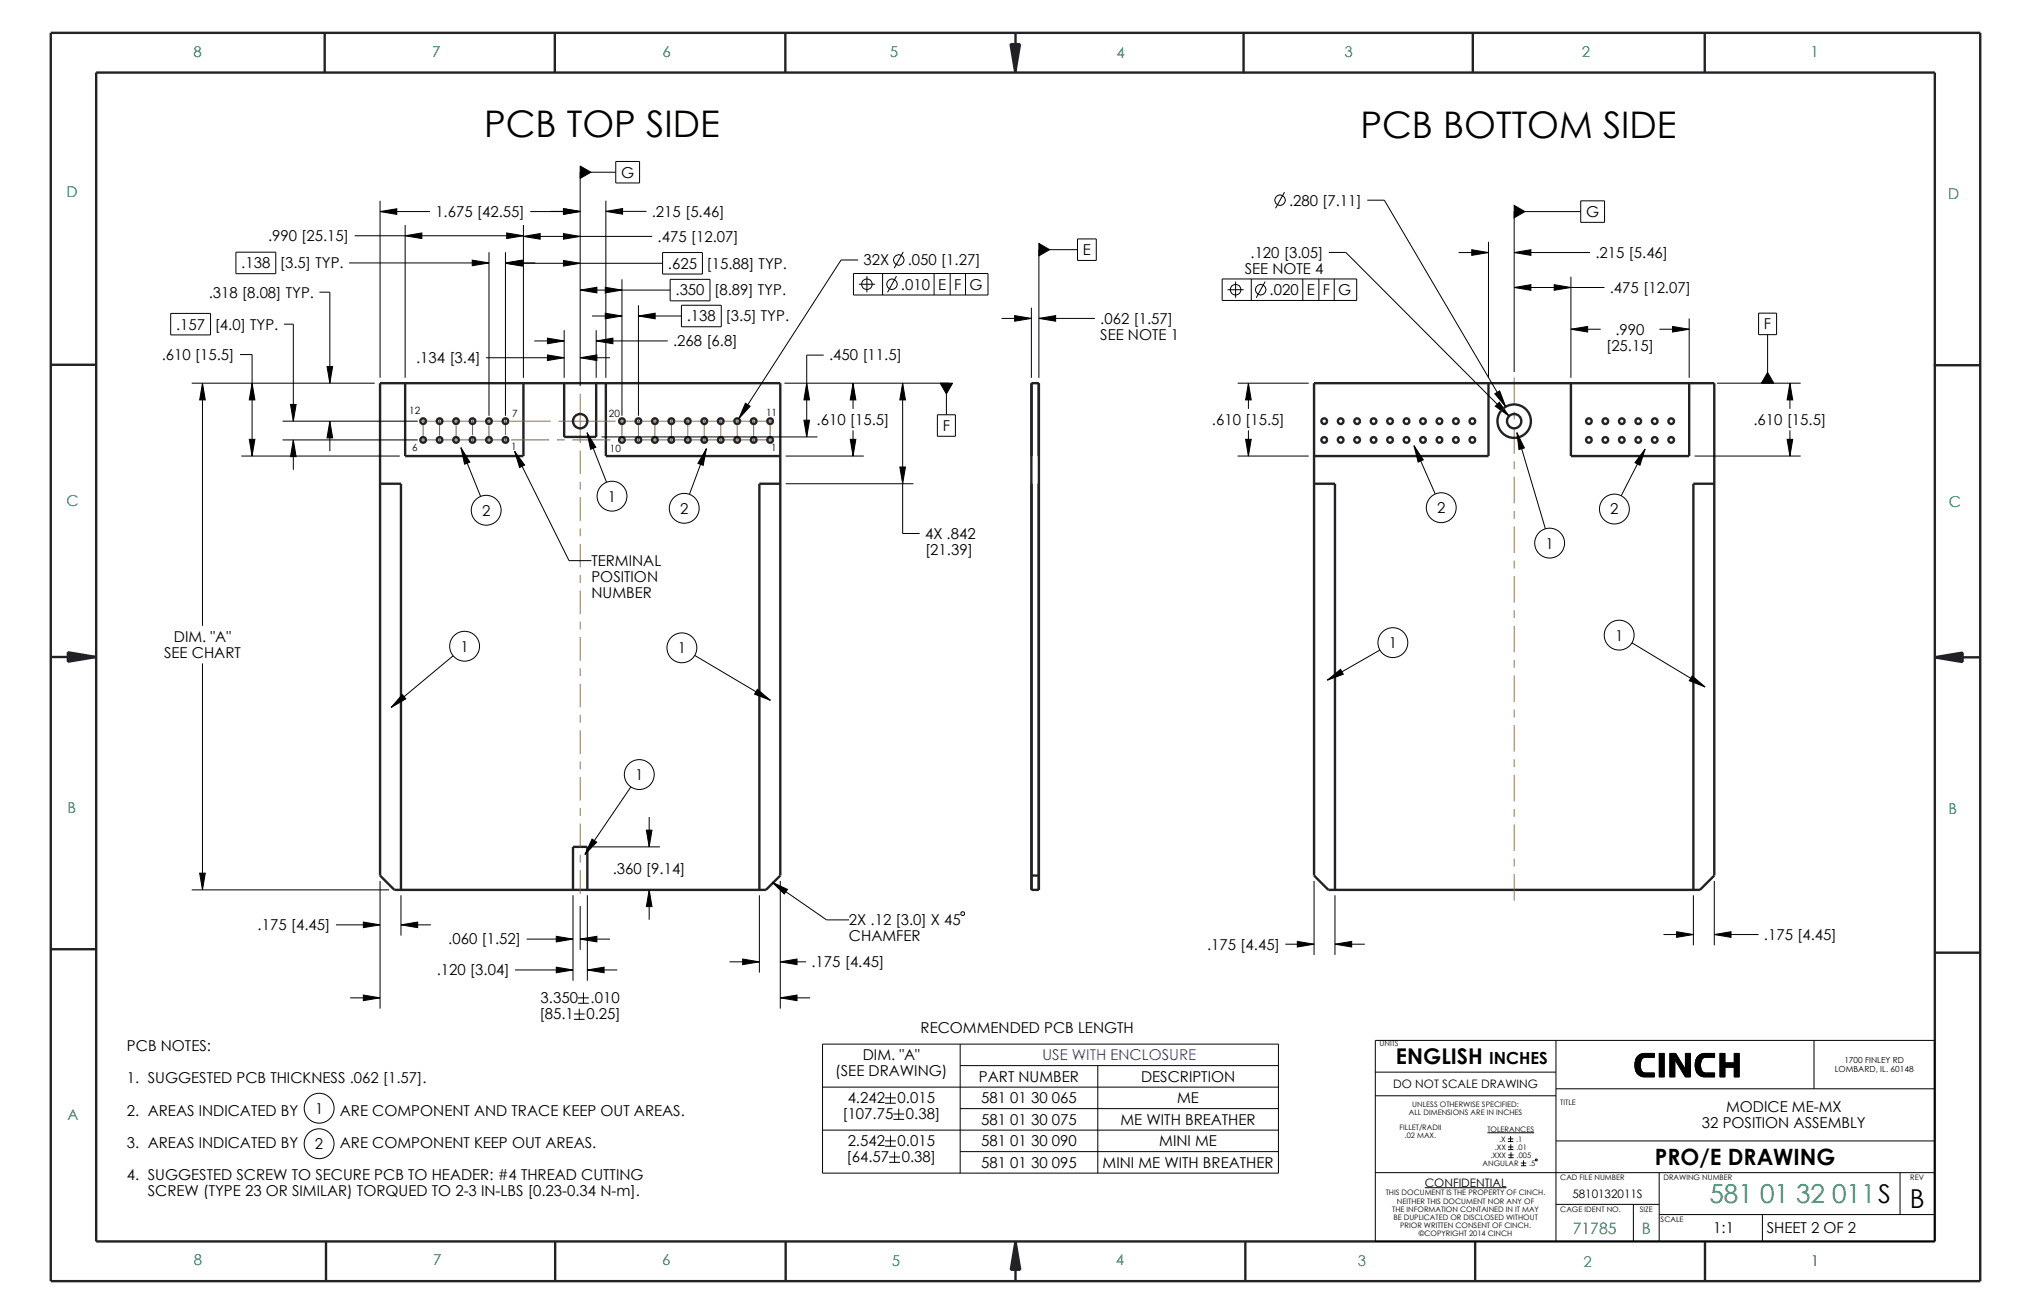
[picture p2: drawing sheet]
<svg xmlns="http://www.w3.org/2000/svg" width="432mm" height="279mm" viewBox="0 0 432 279" stroke-linecap="round" stroke-linejoin="round" font-family="sans-serif">
<path d="M214.8 9.4h2.1l-1.1 6z" fill="#222226"/>
<path d="M214.8 9.4h2.1l-1.1 6z" fill="none" stroke="#222226" stroke-width=".21"/>
<path d="M411.2 139.8l6.1-1v2z" fill="#222226"/>
<path d="M411.2 139.8l6.1-1v2z" fill="none" stroke="#222226" stroke-width=".21"/>
<path d="M215.9 264l1 6h-2z" fill="#222226"/>
<path d="M215.9 264l1 6h-2z" fill="none" stroke="#222226" stroke-width=".21"/>
<path d="M14.4 138.7l6 1-6 1z" fill="#222226"/>
<path d="M14.4 138.7l6 1-6 1z" fill="none" stroke="#222226" stroke-width=".21"/>
<g fill="none" stroke="#222226" stroke-width=".51">
<path d="M10.8 7h410.2v265.4h-410.2zM20.4 15.4h391v248.6h-391zM69 7.1v8.4M118 7.1v8.4M167 6.9v8.4M214.8 9.4h2.1l-1.1 6zM215.9 7v8.4M264.4 7.2v8.4M313.1 6.9v8.4M362.4 6.9v8.4M10.8 77.6h9.6M411.1 77.7h9.7"/>
<path d="M80.8 81.5h85.1v104.7l-3.1 3h-79l-3-3zM86.1 81.5v15.5h25.2v-15.5M119.9 81.5v11.4h6.9v-11.4M128.8 81.5v15.5h37.1M219.3 81.5h1.6v107.7h-1.6zM219.3 97h.1M220.8 81.5l.1 15.5M279.4 81.5h85.1v104.7l-3.1 3h-79l-3-3zM316.5 81.5v15.5h-37.1M334 81.5v15.5h25.1v-15.5M80.8 102.9h4.4v86.3M165.9 102.9h-4.5v86.3"/>
<path d="M219.3 102.9h.1M220.9 102.9l-.1 86.3M279.4 102.9h4.4v86.3M364.5 102.9h-4.5v86.3M10.8 139.7h9.6M14.4 138.7l6 1-6 1zM411.2 139.8l6.1-1v2zM411.2 139.8h9.7M121.8 189.2v-9.1h3.1v9.1M219.3 186.2h1.5M10.8 201.8h9.6M411.4 202.6h9.6"/>
<path d="M69.3 264v8.4M118 264v8.4M167 264v8.4M215.9 264l1 6h-2zM215.9 264v8.4M264.8 264v8.4M313.6 264v8.4M362.5 264v8.4"/>
<circle cx="90" cy="89.6" r=".6"/>
<circle cx="90" cy="93.5" r=".6"/>
<circle cx="93.5" cy="89.6" r=".6"/>
<circle cx="93.5" cy="93.5" r=".6"/>
<circle cx="97" cy="89.6" r=".6"/>
<circle cx="97" cy="93.5" r=".6"/>
<circle cx="100.5" cy="89.6" r=".6"/>
<circle cx="100.5" cy="93.5" r=".6"/>
<circle cx="104" cy="89.6" r=".6"/>
<circle cx="104" cy="93.5" r=".6"/>
<circle cx="107.5" cy="89.6" r=".6"/>
<circle cx="107.5" cy="93.5" r=".6"/>
<circle cx="123.3" cy="89.6" r="1.52"/>
<circle cx="132.2" cy="89.6" r=".6"/>
<circle cx="132.2" cy="93.5" r=".6"/>
<circle cx="135.7" cy="89.6" r=".6"/>
<circle cx="135.7" cy="93.5" r=".6"/>
<circle cx="139.2" cy="89.6" r=".6"/>
<circle cx="139.2" cy="93.5" r=".6"/>
<circle cx="142.7" cy="89.6" r=".6"/>
<circle cx="142.7" cy="93.5" r=".6"/>
<circle cx="146.2" cy="89.6" r=".6"/>
<circle cx="146.2" cy="93.5" r=".6"/>
<circle cx="149.7" cy="89.6" r=".6"/>
<circle cx="149.7" cy="93.5" r=".6"/>
<circle cx="153.2" cy="89.6" r=".6"/>
<circle cx="153.2" cy="93.5" r=".6"/>
<circle cx="156.7" cy="89.6" r=".6"/>
<circle cx="156.7" cy="93.5" r=".6"/>
<circle cx="160.2" cy="89.6" r=".6"/>
<circle cx="160.2" cy="93.5" r=".6"/>
<circle cx="163.7" cy="89.6" r=".6"/>
<circle cx="163.7" cy="93.5" r=".6"/>
<circle cx="281.5" cy="89.6" r=".6"/>
<circle cx="281.5" cy="93.5" r=".6"/>
<circle cx="285" cy="89.6" r=".6"/>
<circle cx="285" cy="93.5" r=".6"/>
<circle cx="288.5" cy="89.6" r=".6"/>
<circle cx="288.5" cy="93.5" r=".6"/>
<circle cx="292" cy="89.6" r=".6"/>
<circle cx="292" cy="93.5" r=".6"/>
<circle cx="295.5" cy="89.6" r=".6"/>
<circle cx="295.5" cy="93.5" r=".6"/>
<circle cx="299" cy="89.6" r=".6"/>
<circle cx="299" cy="93.5" r=".6"/>
<circle cx="302.5" cy="89.6" r=".6"/>
<circle cx="302.5" cy="93.5" r=".6"/>
<circle cx="306" cy="89.6" r=".6"/>
<circle cx="306" cy="93.5" r=".6"/>
<circle cx="309.5" cy="89.6" r=".6"/>
<circle cx="309.5" cy="93.5" r=".6"/>
<circle cx="313" cy="89.6" r=".6"/>
<circle cx="313" cy="93.5" r=".6"/>
<circle cx="321.9" cy="89.6" r="3.6"/>
<circle cx="321.9" cy="89.6" r="1.52"/>
<circle cx="337.8" cy="89.6" r=".6"/>
<circle cx="337.8" cy="93.5" r=".6"/>
<circle cx="341.3" cy="89.6" r=".6"/>
<circle cx="341.3" cy="93.5" r=".6"/>
<circle cx="344.8" cy="89.6" r=".6"/>
<circle cx="344.8" cy="93.5" r=".6"/>
<circle cx="348.3" cy="89.6" r=".6"/>
<circle cx="348.3" cy="93.5" r=".6"/>
<circle cx="351.8" cy="89.6" r=".6"/>
<circle cx="351.8" cy="93.5" r=".6"/>
<circle cx="355.3" cy="89.6" r=".6"/>
<circle cx="355.3" cy="93.5" r=".6"/>
</g>
<g fill="none" stroke="#000" stroke-width=".21">
<path d="M123.3 35.3l2.3 1.3-2.3 1.3zM123.3 36.6v45.5M125.6 36.6h5.3M130.9 34.3h5.1v4.6h-5.1zM50.2 53.6h8.4v4.6h-8.4zM74.2 55.9h29.8M75.4 50.1h35.9M80.8 45l3.6-.6v1.2zM80.8 42.7v37.6M80.8 45h10.6M86.1 50.1l3.6-.6v1.2zM86.1 47.8v32.5"/>
<path d="M100.4 55.3l3.6 .6-3.6 .6zM104 53.6v34.8M107.5 56l3.5-.6v1.2zM107.5 55.9l3.5-.6v1.2zM107.5 53.6v34.8M107.5 56h33.4M107.5 55.9h6.3M107.7 49.5l3.6 .6-3.6 .6zM111.3 50.3l3.5-.6v1.2zM111.3 47.8v32.5M111.3 50.3h27.4M112.7 45h10.6"/>
<path d="M119.8 44.4l3.5 .6-3.5 .6zM119.8 49.7l3.5 .6-3.5 .6zM119.8 44.4l3.5 .5-3.5 .6zM119.8 55.4l3.5 .6-3.5 .6zM128.8 44.9l3.6-.5v1.1zM128.8 42.7v37.6M128.8 44.9h8.6M132.2 59.4v29M140.9 53.7h8.4v4.6h-8.4zM142.5 59.4h8.4v4.6h-8.4zM181.5 58.2h28.6v4.5h-28.6zM182.4 55.3h-3.6l-21.7 33.8"/>
<path d="M184.3 58.7v3.5M187.6 58.2v4.5M190.6 58.7l-1.9 3.5M192 53.6l-1.9 3.4M198.6 58.2v4.5M202 58.2v4.5M205.3 58.2v4.5M220.9 51.8l2.3 1.3-2.3 1.3zM220.9 53.1v27.2M223.2 53.1h5.9M229.1 50.8h4v4.6h-4zM259.8 59.3h28.6v4.6h-28.6z"/>
<path d="M262.7 59.9v3.4M266 59.3v4.6M269 59.9l-1.9 3.4M273.1 40.9l-1.9 3.4M277 59.3v4.6M280.4 59.3v4.6M282.5 53.7h3.6l34.7 34.8M283.7 59.3v4.6M290.7 42.6h3.6l25.8 43.9M310.1 53.7h6.4M312.9 53.1l3.6 .6-3.6 .6zM316.5 51.4v28.9"/>
<path d="M321.9 43.7l2.3 1.3-2.3 1.3zM321.9 53.7l3.6-.6v1.2zM321.9 45v34.1M321.9 53.7h16.1M324.2 45h11.9M334 58.8v21.5M336.1 42.7h5v4.6h-5zM36.3 66.6h8.5v4.6h-8.5zM51 75.4h2.6v21.6M60.4 68.9h2v20.7M67.9 62.1h2.2v19.4M69.5 77.9h1.2l-.6 3.6z"/>
<path d="M103.3 76.1h16.6M113.6 72.5h6.3M116.4 75.5l3.5 .6-3.5 .6zM116.4 71.9l3.5 .6-3.5 .6zM119.9 70.2v10.1M123.3 76.1l3.6-.6v1.2zM123.3 61.7l3.6-.6v1.2zM123.3 76.1h6.4M123.3 61.7h19.2M125.9 67.2h6.3M126.8 72.5l3.5-.6v1.2zM126.8 70.2v10.1"/>
<path d="M126.8 72.5h15.2M128.7 61.1l3.5 .6-3.5 .6zM128.7 66.6l3.5 .6-3.5 .6zM135.7 67.2l3.6-.6v1.2zM135.7 64.9v23.5M135.7 67.2h9.2M144.9 64.9h8.4v4.6h-8.4zM175.1 75.5h-3.6v17.4M182.6 60.4h3.4M212.9 67.7h6.4M215.7 67.1l3.6 .6-3.6 .6zM219.3 65.4v14.9"/>
<path d="M220.9 67.7l3.5-.6v1.2zM220.9 67.7h11.9M261 61.6h3.4M321.9 61.1l3.6-.6v1.2zM321.9 61.1h19.2M330.4 60.5l3.6 .6-3.6 .6zM334 70l3.5-.6v1.2zM334 70h6.3M352.8 70h6.3M355.6 69.4l3.5 .6-3.5 .6zM359.1 67.7v12.6M373.9 66.6h3.8v4.6h-3.8z"/>
<path d="M375.8 79.2l1.3 2.3h-2.6zM375.8 71.2v8M40.8 81.5h38.9M43 81.5l.6 3.5h-1.1zM43 81.5v51.6M51.3 97h33.7M53 93.4h1.2l-.6 3.6zM53.6 81.5l.6 3.5h-1.2zM60.1 93.5h28.7M60.1 89.6h28.7M61.8 86h1.2l-.6 3.6zM62.4 93.5l.6 3.6h-1.2z"/>
<path d="M62.4 93.5v6.4M70.1 89.6l.6 3.5h-1.2zM70.1 89.6v6.3M127.9 92.9h45.9M158.5 85.7l1 .7-2.4 2.7zM166.8 81.5h34.9M167 97h16.6M170.9 89.4h1.2l-.6 3.5zM171.5 81.5l.6 3.5h-1.2zM180.8 93.4h1.2l-.6 3.6zM181.4 81.5l.6 3.5h-1.2zM181.4 81.5v5.4"/>
<path d="M181.4 91.5v5.5M191.3 99.3h1.2l-.6 3.6zM191.9 81.5l.6 3.5h-1.2zM191.9 81.5v31.9h3.6M199.3 88.2h3.8v4.6h-3.8zM199.9 81.5h2.6l-1.3 2.3zM201.2 83.8v4.4M263.1 97h15.1M263.1 81.5h15.1M264.8 93.4h1.2l-.6 3.6zM265.4 81.5l.6 3.5h-1.2zM265.4 81.5v5.4"/>
<path d="M265.4 91.5v5.5M317.8 83.7l1-.6 1.3 3.4zM317.9 86.4l.9-.9 2 3zM360.3 97h22.5M365 81.5h17.8M379.9 93.4h1.2l-.6 3.6zM380.5 81.5l.6 3.5h-1.2zM380.5 81.5v5.4M380.5 91.5v5.5M167 102.9h27.2M43 141.1v48.1M137.4 176.5h1.2l-.6 3.6z"/>
<path d="M138 173.7v6.4M40.8 189.2h41.9M42.5 185.7h1.1l-.6 3.5zM71.4 196.7h9.4M77.2 196.1l3.6 .6-3.6 .6zM80.8 187.3v27.2M85.2 196.7l3.6-.6v1.2zM85.2 196.7h6.4M85.2 190.4v8.5M112 199.7h9.8M118.3 199.1l3.5 .6-3.5 .6zM121.8 190.4v18.1"/>
<path d="M123.3 199.7l3.6-.6v1.2zM123.3 199.7h6.4M123.3 192.6v9.4M124.9 190.4v18.1M126 180.1h14.3M138 189.2l.6 3.6h-1.2zM138 189.2v6.4M161.4 190.4v16.4M165.9 187.3v27.2M279.4 187.3v15.8M283.8 190.4v12.7M353.7 198.7h6.3"/>
<path d="M356.5 198.1l3.5 .6-3.5 .6zM360 190.4v10.6M364.5 198.7l3.5-.6v1.2zM364.5 198.7h9.4M364.5 187.3v13.7M74.5 212.2h6.3M77.2 211.6l3.6 .6-3.6 .6zM109.5 206.2h12.3M118.3 205.7l3.5 .5-3.5 .6zM122 215.6h2.3M122 216.7h2.3M122.9 212.2h2.3"/>
<path d="M122.9 213.3h2.3M123.2 214.5v2.2M124 211v2.3M124.9 206.2l3.5-.5v1.1zM124.9 206.2h6.3M155.1 204.5h6.3M157.9 203.9l3.5 .6-3.5 .6zM165.9 204.5l3.5-.6v1.2zM165.9 212.2l3.5-.6v1.2zM165.9 212.2h6.3M165.9 204.5h5.5M273.3 200.8h6.1"/>
<path d="M275.8 200.2l3.6 .6-3.6 .6zM283.8 200.8l3.6-.6v1.2zM283.8 200.8h6.4M174.9 222h96.9v27.4h-96.9zM174.9 231.2h96.9M204.1 226.6h67.7M204.1 235.7h67.7M204.1 222v27.4M233.4 226.6v22.8M292.4 221.2h118.9v42.8h-118.9zM292.4 233h38.4M292.4 228h38.4"/>
<path d="M330.8 231.5h80.5M330.8 221.2v42.8M347.6 226.7l1.1-.2 .1 .6-1.1 .2zM347.6 225.9l1.2-.2-.1 .8-1.1 .2zM347.7 227.3l1.1-.2 .2 .6-1.2 .1zM347.8 225.3l1.3-.1-.3 .5-1.2 .2zM347.8 227.8l1.2-.1 .1 .2-1.2 .1zM347.8 225.2l1.4-.2-.1 .2-1.3 .1zM347.9 228l1.2-.1 .2 .1-1.3 .1zM347.9 225l1.6-.1-1.7 .3zM348 228.1l1.3-.1 .3 .1-1.5 .2zM348 224.8h1.8l-1.9 .2z"/>
<path d="M348.1 228.3l3.6-.1v.8l-2.5-.1-.6-.2zM348.2 224.7l.9-.6 2.6-.1v.8h-1.9a1.71 1.71 0 0 0-1 2.3l.3 .8 .4 .2 2.2 .1v.8h-2.2a2.54 2.54 0 0 1-1.7-3.7zM348.2 224.6l.5-.4 .7-.2h2.3v.8h-3.7zM352.8 224h1v5h-1zM355 224h1.2l2.1 3.4 1.1-3.4v5h-1.1l-2.2-3.8v3.8h-1.1zM355 224h1.2l2.1 3.4v-3.4h1.1v5h-1.1l-2.2-3.8v3.8h-1.1zM358.3 224h1.1l-1.1 3.4zM360.4 226.7l1.1-.2 .1 .6-1.1 .2zM360.5 225.9l1.1-.2-.1 .8-1.1 .2zM360.5 227.3l1.1-.2 .2 .6-1.1 .1zM360.6 225.3l1.3-.1-.3 .5-1.1 .2zM360.7 227.8l1.1-.1 .1 .2-1.2 .1z"/>
<path d="M360.7 225.2l1.3-.2-.1 .2-1.3 .1zM360.7 228l1.2-.1 .2 .1-1.3 .1zM360.7 225l1.6-.1-1.6 .3zM360.8 228.1l1.3-.1 .3 .1-1.5 .2zM360.8 224.8h1.8l-1.9 .2zM360.9 228.3l3.6-.1v.8l-2.5-.1-.6-.2zM361 224.7l.9-.6 2.6-.1v.8h-1.9a1.71 1.71 0 0 0-1 2.3l.3 .8 .4 .2 2.2 .1v.8h-2.2a2.54 2.54 0 0 1-1.7-3.7zM361 224.6l.6-.4 .6-.2h2.3v.8h-3.7zM365.7 224h1v2h2v.9h-2v2.1h-1zM365.7 224h1v2h2v-2h1.1v5h-1.1v-2.1h-2v2.1h-1zM368.7 224h1.1v5h-1.1zM385.7 221.2v10.3"/>
<path d="M174.9 240.3h96.9M204.1 244.9h67.7M292.4 249.3h118.9M330.8 256.1h21.9M330.8 242.6h80.5M347.3 256.1v7.9M352.7 249.3v14.7M352.7 258.3h58.6M374.7 258.3v5.7M404 249.3v9"/>
<circle cx="191.1" cy="55.3" r="1.12"/>
<circle cx="272.1" cy="42.6" r="1.12"/>
<circle cx="184.3" cy="60.4" r="1.14"/>
<circle cx="189.6" cy="60.4" r="1.12"/>
<circle cx="262.7" cy="61.6" r="1.14"/>
<circle cx="268" cy="61.6" r="1.12"/>
</g>
<g fill="#000">
<path d="M123.3 35.3l2.3 1.3-2.3 1.3zM80.8 45l3.6-.6v1.2zM86.1 50.1l3.6-.6v1.2zM100.4 55.3l3.6 .6-3.6 .6zM107.5 56l3.5-.6v1.2zM107.5 55.9l3.5-.6v1.2zM111.3 50.3l3.5-.6v1.2zM107.7 49.5l3.6 .6-3.6 .6zM119.8 44.4l3.5 .6-3.5 .6zM119.8 49.7l3.5 .6-3.5 .6zM119.8 44.4l3.5 .5-3.5 .6zM119.8 55.4l3.5 .6-3.5 .6z"/>
<path d="M128.8 44.9l3.6-.5v1.1zM220.9 51.8l2.3 1.3-2.3 1.3zM312.9 53.1l3.6 .6-3.6 .6zM321.9 43.7l2.3 1.3-2.3 1.3zM321.9 53.7l3.6-.6v1.2zM116.4 75.5l3.5 .6-3.5 .6zM116.4 71.9l3.5 .6-3.5 .6zM123.3 76.1l3.6-.6v1.2zM123.3 61.7l3.6-.6v1.2zM126.8 72.5l3.5-.6v1.2zM128.7 61.1l3.5 .6-3.5 .6zM128.7 66.6l3.5 .6-3.5 .6z"/>
<path d="M135.7 67.2l3.6-.6v1.2zM215.7 67.1l3.6 .6-3.6 .6zM220.9 67.7l3.5-.6v1.2zM321.9 61.1l3.6-.6v1.2zM330.4 60.5l3.6 .6-3.6 .6zM334 70l3.5-.6v1.2zM355.6 69.4l3.5 .6-3.5 .6zM43 81.5l.6 3.5h-1.1zM53.6 81.5l.6 3.5h-1.2zM53 93.4h1.2l-.6 3.6zM61.8 86h1.2l-.6 3.6zM62.4 93.5l.6 3.6h-1.2z"/>
<path d="M69.5 77.9h1.2l-.6 3.6zM70.1 89.6l.6 3.5h-1.2zM158.5 85.7l1 .7-2.4 2.7zM171.5 81.5l.6 3.5h-1.2zM170.9 89.4h1.2l-.6 3.5zM181.4 81.5l.6 3.5h-1.2zM180.8 93.4h1.2l-.6 3.6zM191.9 81.5l.6 3.5h-1.2zM199.9 81.5h2.6l-1.3 2.3zM265.4 81.5l.6 3.5h-1.2zM264.8 93.4h1.2l-.6 3.6zM317.8 83.7l1-.6 1.3 3.4z"/>
<path d="M317.9 86.4l.9-.9 2 3zM375.8 79.2l1.3 2.3h-2.6zM380.5 81.5l.6 3.5h-1.2zM379.9 93.4h1.2l-.6 3.6zM191.3 99.3h1.2l-.6 3.6zM42.5 185.7h1.1l-.6 3.5zM77.2 196.1l3.6 .6-3.6 .6zM85.2 196.7l3.6-.6v1.2zM118.3 199.1l3.5 .6-3.5 .6zM123.3 199.7l3.6-.6v1.2zM137.4 176.5h1.2l-.6 3.6zM138 189.2l.6 3.6h-1.2z"/>
<path d="M356.5 198.1l3.5 .6-3.5 .6zM364.5 198.7l3.5-.6v1.2zM77.2 211.6l3.6 .6-3.6 .6zM118.3 205.7l3.5 .5-3.5 .6zM124.9 206.2l3.5-.5v1.1zM157.9 203.9l3.5 .6-3.5 .6zM165.9 204.5l3.5-.6v1.2zM165.9 212.2l3.5-.6v1.2zM275.8 200.2l3.6 .6-3.6 .6zM283.8 200.8l3.6-.6v1.2zM347.6 226.7l1.1-.2 .1 .6-1.1 .2zM347.6 225.9l1.2-.2-.1 .8-1.1 .2z"/>
<path d="M347.7 227.3l1.1-.2 .2 .6-1.2 .1zM347.8 225.3l1.3-.1-.3 .5-1.2 .2zM347.8 227.8l1.2-.1 .1 .2-1.2 .1zM347.8 225.2l1.4-.2-.1 .2-1.3 .1zM347.9 228l1.2-.1 .2 .1-1.3 .1zM347.9 225l1.6-.1-1.7 .3zM348.2 224.6l.5-.4 .7-.2h2.3v.8h-3.7zM348 228.1l1.3-.1 .3 .1-1.5 .2zM348 224.8h1.8l-1.9 .2zM348.1 228.3l3.6-.1v.8l-2.5-.1-.6-.2zM352.8 224h1v5h-1zM355 224h1.2l2.1 3.4 1.1-3.4v5h-1.1l-2.2-3.8v3.8h-1.1z"/>
<path d="M358.3 224h1.1l-1.1 3.4zM360.4 226.7l1.1-.2 .1 .6-1.1 .2zM360.5 225.9l1.1-.2-.1 .8-1.1 .2zM360.5 227.3l1.1-.2 .2 .6-1.1 .1zM360.6 225.3l1.3-.1-.3 .5-1.1 .2zM360.7 227.8l1.1-.1 .1 .2-1.2 .1zM360.7 225.2l1.3-.2-.1 .2-1.3 .1zM360.7 228l1.2-.1 .2 .1-1.3 .1zM360.7 225l1.6-.1-1.6 .3zM361 224.6l.6-.4 .6-.2h2.3v.8h-3.7zM360.8 228.1l1.3-.1 .3 .1-1.5 .2zM360.8 224.8h1.8l-1.9 .2z"/>
<path d="M360.9 228.3l3.6-.1v.8l-2.5-.1-.6-.2zM368.7 224h1.1v5h-1.1zM365.7 224h1v2h2v.9h-2v2.1h-1z"/>
</g>
<g fill="none" stroke="#963" stroke-width=".21">
<path d="M89.5 93.5h.9M89.7 89.6h3M90 89.3v.6M90 90.3v3.7M90.7 93.5h3.1M93.1 89.6h3.1M93.5 89.2v3.4M93.5 93.2v.7M94.3 93.5h3M96.6 89.6h3M97 89.2v.7M97 90.5v3.3"/>
<path d="M97.7 93.5h3.1M100.1 89.6h3M100.5 89.2v3.3M100.5 93.2v.7M101.4 93.5h2.9M103.6 89.6h3.1M104 89.2v.7M104 90.5v3.4M104.8 93.5h3.1M107.1 89.6h.8M107.5 89.1v3.4M107.5 93.1v.9"/>
<path d="M108.5 89.6h8.6M108.7 93.5h8.1M118.4 93.5h1.6M118.7 89.6h12.2M121.7 93.5h8.1M123.3 83.7v10.5M123.3 95.8v5M131.4 93.5h1.1M131.9 89.6h.7M132.2 89.2v3.5M132.2 93.2v.7M133 93.5h3"/>
<path d="M133.1 89.6h2.9M135.7 89.3v.5M135.7 90.4v3.4M136.5 93.5h3.1M136.5 89.6h3.1M139.2 89.2v3.5M139.2 93.2v.7M139.9 93.5h3.2M140.1 89.6h3M142.7 89.2v.7M142.7 90.3v3.6M143.6 89.6h2.9"/>
<path d="M143.6 93.5h3M146.2 89.3v3.4M146.2 93.2v.7M147 93.5h3.1M147.2 89.6h2.9M149.7 89.2v.7M149.7 90.4v3.5M150.6 93.5h3M150.6 89.6h3M153.2 89.1v3.6M153.2 93.2v.7M154 89.6h3.1"/>
<path d="M154 93.5h3.1M156.7 89.2v.7M156.7 90.4v3.5M157.4 89.6h3.1M157.5 93.5h3.1M160.2 89.2v3.5M160.2 93.2v.7M161 93.5h3M161 89.6h3.1M163.7 89.2v.7M163.7 90.4v3.5M321.9 80.3v5.6"/>
<path d="M321.9 87.5v1.7M321.9 90.8v5.7M321.9 98.1v1.6M123.3 102.5v1.6M123.3 105.7v5M123.3 112.4v1.6M123.3 115.7v4.9M321.9 101.4v5.6M321.9 108.7v1.6M321.9 111.9v5.7M321.9 119.2v1.7M123.3 122.3v1.6"/>
<path d="M123.3 125.6v5M123.3 132.2v1.6M123.3 135.5v5M321.9 122.5v5.6M321.9 129.8v1.6M321.9 133.1v5.6M123.3 142.1v1.7M123.3 145.4v5M123.3 152v1.7M123.3 155.3v5M321.9 140.3v1.7M321.9 143.6v5.7"/>
<path d="M321.9 150.9v1.6M321.9 154.2v5.6M123.3 161.9v1.7M123.3 165.2v5M123.3 171.9v1.6M123.3 175.1v5M321.9 161.5v1.6M321.9 164.7v5.7M321.9 172v1.7M321.9 175.3v5.6M123.3 181.8v1.6M123.3 185v5"/>
<path d="M321.9 182.6v1.6M321.9 185.9v5.6"/>
</g>
<!-- layer: D00_DETAILS -->
<g fill="none" stroke="#000" stroke-width=".21">
<path d="M98 95.2l1.9 3.1-1.1 .4zM98 95.2l4.2 10.4M109.4 96l2.1 2.9-1 .5zM109.4 96l11.6 23.2h4.7M124.8 92l1.9 3.1-1.1 .4zM124.8 92l4.2 10.5M150.2 95.4l-.7 3.5-1.1-.4zM150.2 95.4l-3.6 9.7M300.6 94.8l2 3-1.1 .5zM300.6 94.8l4.5 10.2M322.5 92l1.6 3.2-1.2 .4zM322.5 92l6.1 20.4"/>
<path d="M349.8 95.5l-1.1 3.4-1.1-.5zM349.8 95.5l-5.1 9.9M96.3 139.4l-13.1 11M147.7 139.4l16.1 9.5M293.4 138.2l-11.2 6.4M347 136.7l15.5 9.4M85.5 147.7l.8 .9-3.1 1.8zM161 146.6l2.8 2.3-3.4-1.3zM282.2 144.6l2.8-2.3 .6 1.1zM359.8 143.7l2.7 2.4-3.3-1.4zM125.9 178.4l1 .7-2.5 2.6zM134.1 167.3l-9.7 14.4"/>
<path d="M164.2 187.6l3.2 1.5-.7 1zM164.2 187.6l11.5 8h4.8M204.3 194.1l.2-.2h.4l.2 .2v.4l-.2 .1h-.4l-.2-.1zM188.2 233.4h2.3M188.2 234.6h2.3M189.3 232.3v2.3M189.9 236.9h2.3M189.9 238h2.3M191.1 235.7v2.3M188.2 242.6h2.3M188.2 243.7h2.3M189.1 246h2.2"/>
<path d="M189.1 247.2h2.2M189.3 241.4v2.3M190.2 244.9v2.3M302.9 252.6h17.4M316.2 240.9h10M320.6 242.2h1.1M320.6 242.7h1.1M320.6 243.9h1.2M320.6 244.4h1.2M320.7 245.6h1.1M320.7 246.2h1.1M321.2 241.6v1.1"/>
<path d="M321.2 243.3v1.1M321.2 245v1.2M323.3 247.3h1.2M323.3 247.9h1.2M323.9 246.7v1.2M326.5 246.4l.3 .1-.1 .3-.3-.1z"/>
<circle cx="103.4" cy="108.5" r="3.2"/>
<circle cx="130.1" cy="105.5" r="3.2"/>
<circle cx="145.5" cy="108.1" r="3.2"/>
<circle cx="306.4" cy="108" r="3.2"/>
<circle cx="329.5" cy="115.5" r="3.2"/>
<circle cx="343.2" cy="108.2" r="3.2"/>
<circle cx="98.8" cy="137.4" r="3.2"/>
<circle cx="145" cy="137.7" r="3.2"/>
<circle cx="296.1" cy="136.6" r="3.2"/>
<circle cx="344.2" cy="135.1" r="3.2"/>
<circle cx="135.9" cy="164.7" r="3.2"/>
<circle cx="67.9" cy="235.6" r="3.2"/>
<circle cx="67.8" cy="243.2" r="3.2"/>
</g>
<g fill="#000">
<path d="M98 95.2l1.9 3.1-1.1 .4zM109.4 96l2.1 2.9-1 .5zM124.8 92l1.9 3.1-1.1 .4zM150.2 95.4l-.7 3.5-1.1-.4zM300.6 94.8l2 3-1.1 .5zM322.5 92l1.6 3.2-1.2 .4zM349.8 95.5l-1.1 3.4-1.1-.5zM85.5 147.7l.8 .9-3.1 1.8zM161 146.6l2.8 2.3-3.4-1.3zM282.2 144.6l2.8-2.3 .6 1.1zM359.8 143.7l2.7 2.4-3.3-1.4zM125.9 178.4l1 .7-2.5 2.6z"/>
<path d="M164.2 187.6l3.2 1.5-.7 1z"/>
</g>
<g font-size="7.8">
<text x="102.9" y="29.1">PCB TOP SIDE</text>
<text x="289.2" y="29.4">PCB BOTTOM SIDE</text>
</g>
<text font-size="5.5" fill="#00995a" x="363.5" y="255.8">581 01 32 011S</text>
<text font-size="5.5" x="406" y="256.9">B</text>
<text font-size="4.8" x="351.9" y="247.7">PRO/E DRAWING</text>
<text font-size="4.6" x="296.8" y="226.2">ENGLISH</text>
<text font-size="3.5" x="316.6" y="226.2">INCHES</text>
<g font-size="3.4" fill="#00995a">
<text x="334.4" y="262.3">71785</text>
<text x="349" y="262.3">B</text>
</g>
<g font-size="3.2" fill="#00995a">
<text x="41.1" y="12">8</text>
<text x="91.9" y="12.2">7</text>
<text x="140.9" y="12.2">6</text>
<text x="189.2" y="12">5</text>
<text x="237.4" y="12.3">4</text>
<text x="285.9" y="12.2">3</text>
<text x="336.3" y="12.2">2</text>
<text x="384.9" y="12.2">1</text>
<text x="14.1" y="41.9">D</text>
<text x="414.2" y="42.3">D</text>
<text x="14.1" y="107.7">C</text>
<text x="414.3" y="107.7">C</text>
<text x="14.3" y="172.8">B</text>
<text x="414.3" y="173.1">B</text>
<text x="14.3" y="238.1">A</text>
<text x="41.2" y="269.1">8</text>
<text x="92.1" y="269.1">7</text>
<text x="140.8" y="269.1">6</text>
<text x="189.6" y="269.2">5</text>
<text x="237.3" y="269.1">4</text>
<text x="288.7" y="269.3">3</text>
<text x="336.7" y="269.4">2</text>
<text x="385" y="269.2">1</text>
</g>
<g font-size="3.2">
<text x="132.1" y="37.8">G</text>
<text x="92.6" y="46.1">1.675 [42.55]</text>
<text x="138.6" y="46.1">.215 [5.46]</text>
<text x="274" y="43.7">.280 [7.11]</text>
<text x="337.2" y="46.1">G</text>
<text x="57" y="51.3">.990 [25.15]</text>
<text x="139.8" y="51.4">.475 [12.07]</text>
<text x="51.3" y="57.1">.138</text>
<text x="59.5" y="57.1">[3.5] TYP.</text>
<text x="142" y="57.1">.625</text>
<text x="150.2" y="57.1">[15.88] TYP.</text>
<text x="183.6" y="56.4">32X</text>
<text x="193" y="56.4">.050 [1.27]</text>
<text x="230.2" y="54.2">E</text>
<text x="264.6" y="58.2">SEE NOTE 4</text>
<text x="265.9" y="54.8">.120 [3.05]</text>
<text x="339.2" y="54.8">.215 [5.46]</text>
<text x="44.4" y="63.3">.318 [8.08] TYP.</text>
<text x="143.6" y="62.8">.350</text>
<text x="151.8" y="62.8">[8.89] TYP.</text>
<text x="191.5" y="61.6">.010</text>
<text x="199.4" y="61.6">E</text>
<text x="202.9" y="61.6">F</text>
<text x="206.1" y="61.6">G</text>
<text x="269.9" y="62.7">.020</text>
<text x="277.8" y="62.7">E</text>
<text x="281.3" y="62.7">F</text>
<text x="284.5" y="62.7">G</text>
<text x="342.3" y="62.3">.475 [12.07]</text>
<text x="37.4" y="70.1">.157</text>
<text x="45.6" y="70.1">[4.0] TYP.</text>
<text x="146" y="68.3">.138</text>
<text x="154.2" y="68.3">[3.5] TYP.</text>
<text x="233.9" y="68.8">.062 [1.57]</text>
<text x="343.5" y="71.1">.990</text>
<text x="375" y="70">F</text>
<text x="34.4" y="76.5">.610 [15.5]</text>
<text x="88.5" y="77.2">.134 [3.4]</text>
<text x="143.1" y="73.6">.268 [6.8]</text>
<text x="176.3" y="76.7">.450 [11.5]</text>
<text x="233.9" y="72.3">SEE NOTE 1</text>
<text x="341.5" y="74.6">[25.15]</text>
<text x="173.6" y="90.4">.610 [15.5]</text>
<text x="200.4" y="91.6">F</text>
<text x="257.7" y="90.4">.610 [15.5]</text>
<text x="372.8" y="90.4">.610 [15.5]</text>
<text x="129.2" y="106.6">1</text>
<text x="102.5" y="109.6">2</text>
<text x="144.6" y="109.2">2</text>
<text x="305.5" y="109.1">2</text>
<text x="342.3" y="109.4">2</text>
<text x="196.7" y="114.6">4X .842</text>
<text x="196.7" y="118">[21.39]</text>
<text x="328.6" y="116.6">1</text>
<text x="125.7" y="120.4">TERMINAL</text>
<text x="125.7" y="123.8">POSITION</text>
<text x="125.7" y="127.2">NUMBER</text>
<text x="37" y="136.5">DIM. &quot;A&quot;</text>
<text x="295.2" y="137.8">1</text>
<text x="343.4" y="136.2">1</text>
<text x="34.9" y="139.9">SEE CHART</text>
<text x="97.9" y="138.6">1</text>
<text x="144.1" y="138.9">1</text>
<text x="135" y="165.8">1</text>
<text x="130.3" y="185.8">.360 [9.14]</text>
<text x="54.8" y="197.8">.175 [4.45]</text>
<text x="180.5" y="196.7">2X .12 [3.0] X 45</text>
<text x="95.3" y="200.8">.060 [1.52]</text>
<text x="180.5" y="200.2">CHAMFER</text>
<text x="256.6" y="201.9">.175 [4.45]</text>
<text x="375" y="199.9">.175 [4.45]</text>
<text x="92.9" y="207.4">.120 [3.04]</text>
<text x="172.5" y="205.7">.175 [4.45]</text>
<text x="114.9" y="213.3">3.350</text>
<text x="125.6" y="213.3">.010</text>
<text x="114.7" y="216.7">[85.1</text>
<text x="124.7" y="216.7">0.25]</text>
<text x="195.7" y="219.7">RECOMMENDED PCB LENGTH</text>
<text x="27" y="223.5">PCB NOTES:</text>
<text x="183.4" y="225.4">DIM. &quot;A&quot;</text>
<text x="27" y="230.3">1. SUGGESTED PCB THICKNESS .062 [1.57].</text>
<text x="177.6" y="228.9">(SEE DRAWING)</text>
<text x="208.1" y="230">PART NUMBER</text>
<text x="242.6" y="230">DESCRIPTION</text>
<text x="27" y="237.2">2. AREAS INDICATED BY</text>
<text x="67" y="236.8">1</text>
<text x="72.3" y="237.2">ARE COMPONENT AND TRACE KEEP OUT AREAS.</text>
<text x="179.1" y="238">[107.75</text>
<text x="180.2" y="234.6">4.242</text>
<text x="190.8" y="234.6">0.015</text>
<text x="192.6" y="238">0.38]</text>
<text x="208.6" y="234.6">581 01 30 065</text>
<text x="208.6" y="239.2">581 01 30 075</text>
<text x="238.2" y="239.2">ME WITH BREATHER</text>
<text x="250.3" y="234.6">ME</text>
<text x="361.8" y="239.9">32 POSITION ASSEMBLY</text>
<text x="367" y="236.5">MODICE ME-MX</text>
<text x="27" y="244.1">3. AREAS INDICATED BY</text>
<text x="67" y="244.3">2</text>
<text x="72.3" y="244.1">ARE COMPONENT KEEP OUT AREAS.</text>
<text x="180.2" y="243.7">2.542</text>
<text x="190.8" y="243.7">0.015</text>
<text x="208.6" y="243.7">581 01 30 090</text>
<text x="246.5" y="243.7">MINI ME</text>
<text x="27" y="250.9">4. SUGGESTED SCREW TO SECURE PCB TO HEADER: #4 THREAD CUTTING</text>
<text x="180" y="247.2">[64.57</text>
<text x="191.7" y="247.2">0.38]</text>
<text x="208.6" y="248.3">581 01 30 095</text>
<text x="234.4" y="248.3">MINI ME WITH BREATHER</text>
<text x="31.4" y="254.3">SCREW (TYPE 23 OR SIMILAR) TORQUED TO 2-3 IN-LBS [0.23-0.34 N-m].</text>
<text x="364.3" y="262.3">1:1</text>
<text x="375.6" y="262.3">SHEET 2 OF 2</text>
</g>
<text font-size="3.2" fill="#0000f0" x="221.6" y="225.4">USE WITH ENCLOSURE</text>
<g font-size="2.5">
<text x="296.2" y="231.4">DO NOT SCALE DRAWING</text>
<text x="302.9" y="252.3">CONFIDENTIAL</text>
<text x="334.3" y="254.7">5810132011S</text>
</g>
<g font-size="2.1">
<text x="87" y="88.1">12</text>
<text x="108.9" y="88.6">7</text>
<text x="129.4" y="88.6">20</text>
<text x="162.9" y="88.4">11</text>
<text x="87.6" y="95.8">6</text>
<text x="108.7" y="95.7">1</text>
<text x="163.9" y="95.9">1</text>
<text x="129.7" y="96">10</text>
</g>
<g font-size="1.8">
<text x="390.1" y="228">LOMBARD, IL. 60148</text>
<text x="392.1" y="226.1">1700 FINLEY RD</text>
</g>
<g font-size="1.6">
<text x="293.3" y="222.5">UNITS</text>
<text x="299.6" y="237">ALL DIMENSIONS ARE IN INCHES</text>
<text x="300.3" y="235.3">UNLESS OTHERWISE SPECIFIED:</text>
<text x="331.7" y="235">TITLE</text>
<text x="297.6" y="240.3">FILLET/RADII</text>
<text x="298.6" y="242">.02 MAX.</text>
<text x="316.2" y="240.6">TOLERANCES</text>
<text x="317.8" y="244.4">.XX</text>
<text x="318.7" y="242.7">.X</text>
<text x="322.4" y="242.7">.1</text>
<text x="322.4" y="244.4">.01</text>
<text x="315.2" y="247.9">ANGULAR</text>
<text x="316.9" y="246.2">.XXX</text>
<text x="322.4" y="246.2">.005</text>
<text x="325.1" y="247.9">.5</text>
<text x="331.7" y="251">CAD FILE NUMBER</text>
<text x="353.7" y="251">DRAWING NUMBER</text>
<text x="406.1" y="251">REV</text>
<text x="294.6" y="254.2">THIS DOCUMENT IS THE PROPERTY OF CINCH.</text>
<text x="296" y="257.6">THE INFORMATION CONTAINED IN IT MAY</text>
<text x="297" y="255.9">NEITHER THIS DOCUMENT NOR ANY OF</text>
<text x="331.7" y="257.7">CAGE IDENT NO.</text>
<text x="348.6" y="257.7">SIZE</text>
<text x="296.2" y="259.3">BE DUPLICATED OR DISCLOSED WITHOUT</text>
<text x="297.7" y="261.1">PRIOR WRITTEN CONSENT OF CINCH.</text>
<text x="301.7" y="262.8">©COPYRIGHT 2014 CINCH</text>
<text x="353.1" y="259.8">SCALE</text>
</g>
</svg>
